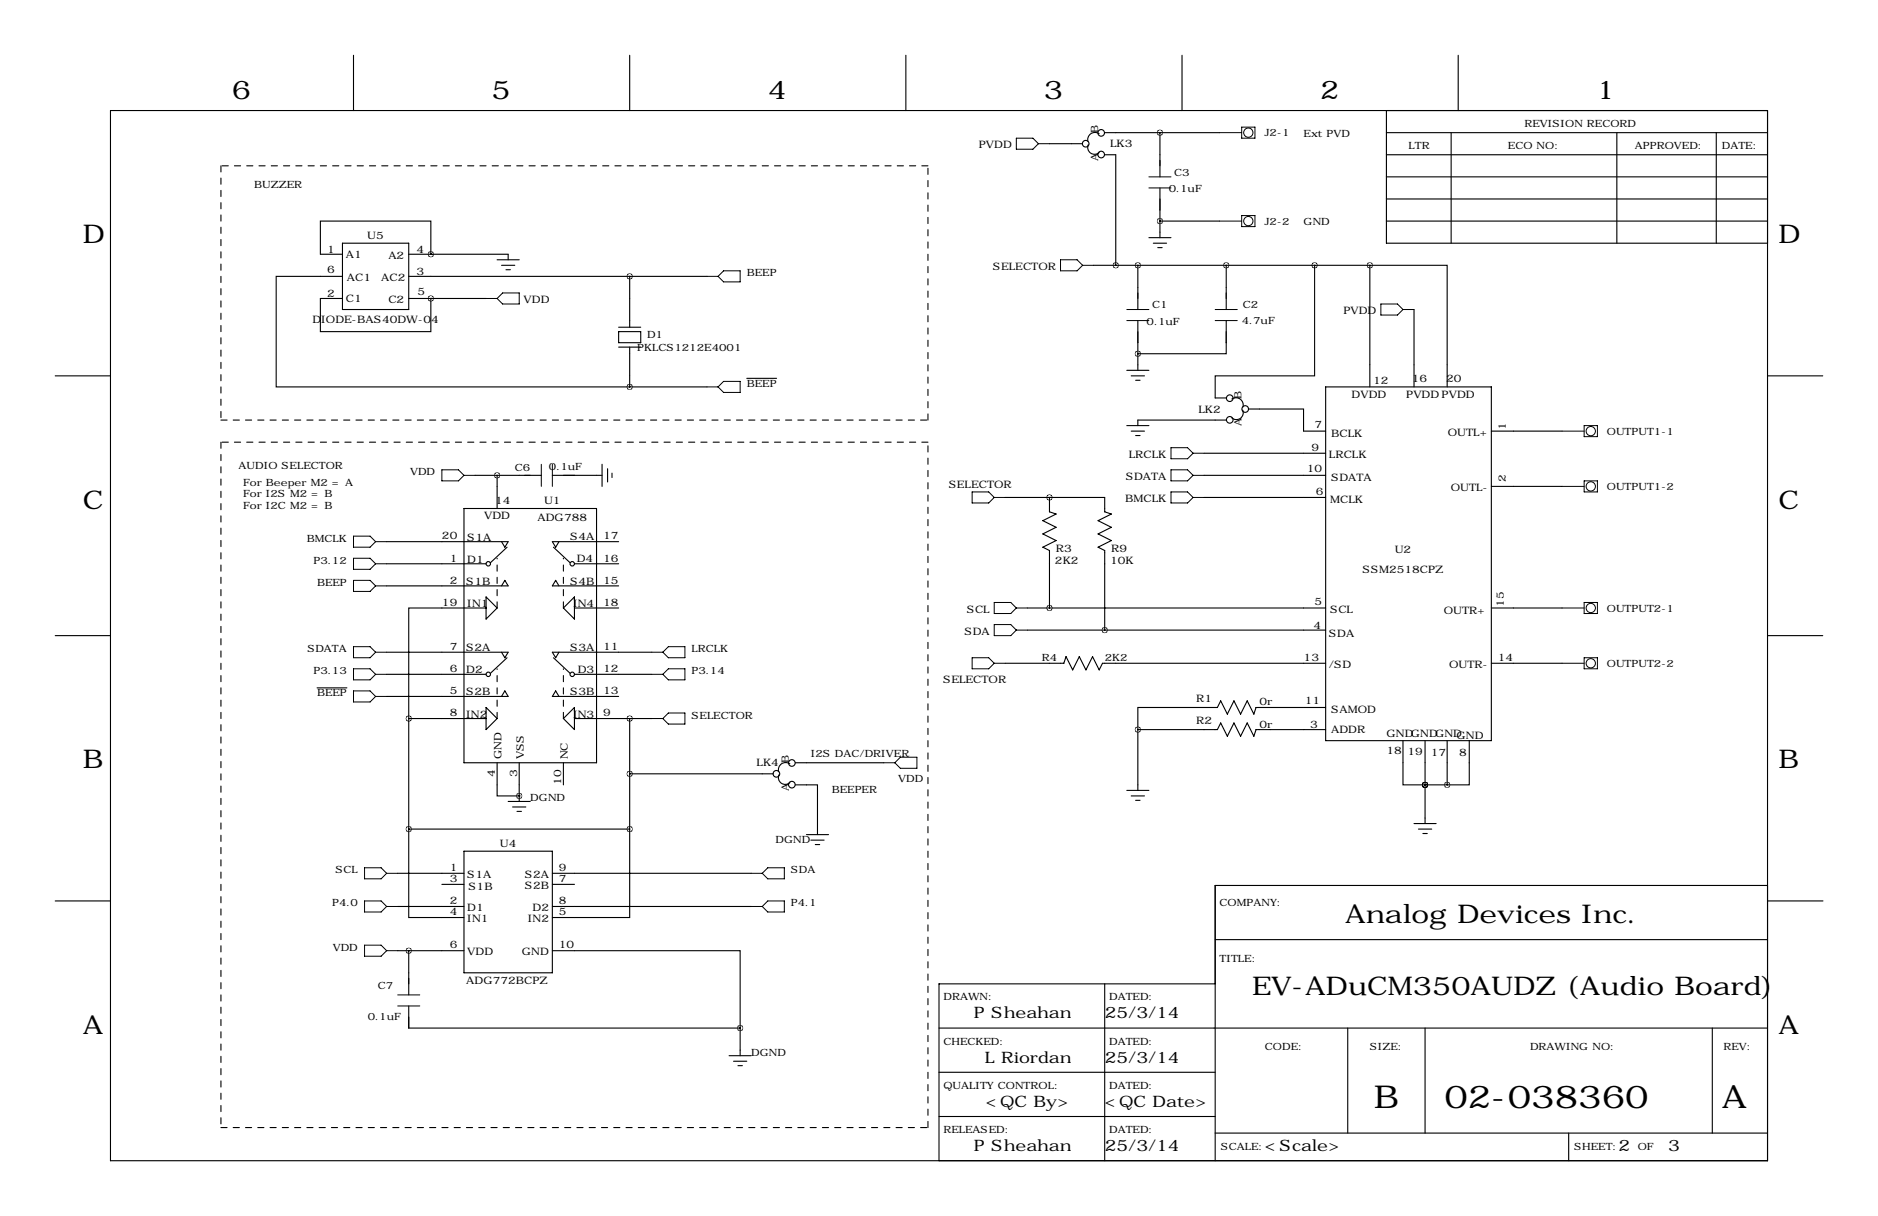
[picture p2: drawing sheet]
<svg xmlns="http://www.w3.org/2000/svg" width="432mm" height="279mm" viewBox="0 0 432 279" stroke-linecap="round" stroke-linejoin="round" font-family="sans-serif">
<g fill="none" stroke="#000" stroke-width=".25">
<path d="M81.3 12.7v12.7M144.8 12.7v12.7M208.3 12.7v12.7M271.8 12.7v12.7M335.3 12.7v12.7M25.4 25.4h381v241.3h-381zM241.3 33h7.6M250.2 33.3a1.57 1.57 0 0 0 .6 1.9 1.57 1.57 0 0 0 1.9-.2M252.7 30.7a1.68 1.68 0 0 0-1.9 0 1.68 1.68 0 0 0-.7 1.8M254 30.5h26.4M254 35.6h2.5v25.4M266.7 30.5v10.1"/>
<path d="M318.8 30.5h87.6M318.8 35.6h87.6M318.8 25.4v30.5h87.6M333.7 30.5v25.4M371.8 30.5v25.4M394.6 30.5v25.4M78.7 58.4h-5v-7.6h25.4v7.6M78.7 55.9h15.3v15.2h-15.3zM94 58.4h22.8v1.3M99.1 58.4h.1M114.3 59.7h5.1M264.2 54.6h5"/>
<path d="M265.2 55.9h3M266.2 56.9h1M266.7 50.8h13.7M266.7 43.2v11.4M318.8 45.7h87.6M318.8 50.8h87.6M318.8 40.6h87.6M78.7 68.6h-5v7.6h25.4v-7.6M78.7 63.5h-15.2v25.4h81.3M94 68.6h17.8M94 63.5h68.6M99.1 68.6h.1"/>
<path d="M115.3 61h3.1M116.3 62h1M142.2 76.2h5.1v2.5h-5.1zM142.2 75.2h5.1M142.2 79.8h5.1M144.8 63.5v11.7M144.8 79.8v9.1M251.5 61h63.5M261.6 61v10.1M261.6 73.7v11.4M281.9 73.7v7.6h-20.3M281.9 61v10.1"/>
<path d="M302.3 61v25.4h-22.9v5h2.5M315 61h17.7v27.9M315 61v27.9M325.1 71.1v17.8M12.7 86.4h12.7M144.8 88.9h17.8M171.7 86.9h6.9M259.1 85.1h5.1M259.1 97.8h5.1M260.1 86.4h3M260.1 99.1h3M261.1 87.4h1"/>
<path d="M281.9 96.5h-20.3v1.3M283.2 91.7a1.68 1.68 0 0 1 1.9 0 1.68 1.68 0 0 1 .7 1.8M285.7 94.2a1.57 1.57 0 0 1-.5 1.9 1.57 1.57 0 0 1-2-.1M287 94h12.7v5.1h5.1M304.8 88.9h38.1v81.3h-38.1zM342.9 99.1h16.3M406.4 86.4h12.7M106.7 116.8h30.5v58.5h-30.5zM109.2 109.2h15.3M114.3 109.2v7.6M127 109.2h11.4M138.4 106.7v5.1"/>
<path d="M139.7 107.7v3M140.7 108.7v1M231.1 114.3h22.9v3.3l1.5 .5-3 1.5 3 1.6-3 1.5 3 1.5-3 1.5 1.5 .8v18.3M241.3 114.3h.1M241.3 114.3v3.3l1.5 .5-3 1.5 3 1.6-3 1.5 3 1.5-3 1.5 1.5 .8v13.2M261.1 100.1h1M276.9 109.2h27.9M276.9 114.3h27.9M276.9 104.1h27.9M342.9 111.8h16.3M88.9 134.6h27.9l-.7-1.3-.8 1.3M88.9 124.5h27.9l-.7 1.2-.8-1.2"/>
<path d="M88.9 129.5h22.9M111.8 139.7h-17.8v25.4M111.8 137.2l2.5 2.5-2.5 2.5zM116.6 125.7l-3.8 3.6M127.3 125.7l3.8 3.6M128.5 124.5l-.7 1.2-.8-1.2h15.2M128.5 134.6l-.7-1.3-.8 1.3h15.2M132.1 129.5h10.1M132.1 139.7h10.1M132.1 137.2v5l-2.6-2.5zM236.2 139.7h68.6M342.9 139.7h16.3"/>
<path d="M12.7 146h12.7M72.9 158h6.9M88.9 149.9h27.9l-.7 1.2-.8-1.2M88.9 154.9h22.9M116.6 151.1l-3.8 3.6M127.3 151.1l3.8 3.6M128.5 149.9l-.7 1.2-.8-1.2h22.9M132.1 154.9h17.8M231.1 152.4h13.5l.5-1.5 1.5 3 1.6-3 1.5 3 1.5-3 1.5 3 .8-1.5h51.3M236.2 144.8h68.6M342.9 152.4h16.3M406.4 146h12.7"/>
<path d="M88.9 160h27.9l-.7-1.2-.8 1.2M94 165.1v25.4M94 165.1h17.8M111.8 162.6l2.5 2.5-2.5 2.5zM114.3 175.3v7.6h5.1M119.4 175.3v8.8M128.5 160l-.7-1.2-.8 1.2h15.2M129.5 175.3v5M132.1 165.1h17.8M132.1 162.6v5l-2.6-2.5zM144.8 165.1v25.4M144.8 177.8h33"/>
<path d="M179.1 178a1.57 1.57 0 0 0 .5 2 1.57 1.57 0 0 0 2-.2M181.6 175.5a1.68 1.68 0 0 0-1.9 0 1.68 1.68 0 0 0-.7 1.8M182.9 175.3h20.3M261.6 167.6v14M261.6 167.6h18.3l.8-1.5 1.5 3.1 1.5-3.1 1.5 3.1 1.6-3.1 1.5 3.1 .5-1.6h16M304.8 162.6h-16l-.5 1.5-1.5-3.1-1.6 3.1-1.5-3.1-1.5 3.1-1.5-3.1-.8 1.6h-18.3v5M322.6 170.2v10.1h5.1M327.7 170.2v19M332.7 170.2v10.1M337.8 170.2v10.1h-5.1M94 190.5v20.3h12.7M94 190.5h50.8"/>
<path d="M106.7 195.6h20.3v27.9h-20.3zM116.8 184.1h5.1M117.9 185.4h3M118.9 186.4h1M119.4 182.9h.1M144.8 190.5v20.3h-17.8M182.9 180.3h5.1v11.5M185.4 191.8h5.1M186.4 193h3.1M187.5 194.1h1M259.1 181.6h5.1M260.1 182.9h3"/>
<path d="M261.1 183.9h1M325.1 189.2h5.1M326.1 190.5h3.1M327.2 191.5h1M327.7 180.3h.1M327.7 180.3h5M12.7 207h12.7M91.4 218.4h15.3M91.4 208.3h15.3M91.4 200.7h15.3M94 218.4v10.2M101.6 203.2h5.1"/>
<path d="M127 218.4h43.2v17.8M127 203.2h5.1M127 208.3h45.7M127 200.7h45.7M279.4 215.9h127M406.4 203.5h-127v63.2M406.5 207h12.7M94 231.1v5.1h76.2M170.2 236.2v6.4M215.9 236.2h190.5M254 226.1v40.6M279.4 226.1h-63.5v40.6"/>
<path d="M309.9 236.2v24.1M327.7 236.2v24.1M393.7 236.2v24.1M167.6 242.6h5.1M168.7 243.8h3M169.7 244.9h1M215.9 246.4h63.5M215.9 256.5h63.5M279.4 260.3h127M360.7 260.3v6.4"/>
<circle cx="249.6" cy="33" r=".76"/>
<circle cx="253.2" cy="35.5" r=".76"/>
<circle cx="253.2" cy="30.5" r=".76"/>
<circle cx="282.8" cy="91.5" r=".76"/>
<circle cx="282.8" cy="96.5" r=".76"/>
<circle cx="286.3" cy="94" r=".76"/>
<circle cx="112.3" cy="129.5" r=".51"/>
<circle cx="131.6" cy="129.5" r=".51"/>
<circle cx="112.3" cy="154.9" r=".51"/>
<circle cx="131.6" cy="154.9" r=".51"/>
<circle cx="178.5" cy="177.8" r=".76"/>
<circle cx="182.1" cy="175.3" r=".76"/>
<circle cx="182.1" cy="180.3" r=".76"/>
</g>
<path d="M50.8 38.1v58.4M213.4 38.1h-162.6M50.8 96.5h162.6M213.4 96.5v-58.4M50.8 101.6v157.5M213.4 101.6h-162.6M114.3 139.7v-11.4M129.5 139.7v-11.4M114.3 165.1v-11.4M129.5 165.1v-11.4M50.8 259.1h162.6M213.4 259.1v-157.5" fill="none" stroke="#000" stroke-width=".25" stroke-dasharray="1.4 1.4"/>
<g fill="none" stroke="#000" stroke-width=".23">
<path d="M233.7 31.8h3.8l1.3 1.2-1.3 1.3h-3.8zM238.8 33h2.5M280.4 30.5h5.1M285.5 29.2h3v2.6h-3zM243.8 59.7h3.8l1.3 1.3-1.3 1.2h-3.8zM264.2 40.6h5M264.2 43.2h5M280.4 50.8h5.1M285.5 49.5h3v2.6h-3zM111.8 68.6h2.5M115.6 67.3h3.8v2.5h-3.8l-1.3-1.2zM162.6 63.5h2.5"/>
<path d="M165.1 63.5l1.3-1.3h3.8v2.6h-3.8zM248.9 61h2.6M259.1 71.1h5.1M259.1 73.7h5.1M279.4 71.1h5.1M279.4 73.7h5.1M317.5 69.8h3.8l1.3 1.3-1.3 1.3h-3.8zM322.6 71.1h2.5M162.6 88.9h2.5M165.1 88.9l1.3-1.3h3.8v2.6h-3.8zM359.2 99.1h5M364.2 97.8h3.1v2.5h-3.1z"/>
<path d="M101.6 107.9h3.8l1.3 1.3-1.3 1.3h-3.8zM106.7 109.2h2.5M124.5 106.7v5.1M127 106.7v5.1M223.5 113h3.8l1.3 1.3-1.3 1.3h-3.8zM228.6 114.3h2.5M269.2 107.9h3.8l1.3 1.3-1.3 1.3h-3.8zM269.2 113h3.8l1.3 1.3-1.3 1.3h-3.8zM269.2 102.9h3.8l1.3 1.2-1.3 1.3h-3.8zM274.3 109.2h2.6M274.3 114.3h2.6M274.3 104.1h2.6"/>
<path d="M359.2 111.8h5M364.2 110.5h3.1v2.5h-3.1zM81.3 128.3h3.8l1.3 1.2-1.3 1.3h-3.8zM81.3 123.2h3.8l1.3 1.3-1.3 1.2h-3.8zM81.3 133.3h3.8l1.3 1.3-1.3 1.3h-3.8zM86.4 129.5h2.5M86.4 124.5h2.5M86.4 134.6h2.5M228.6 138.4h3.8l1.3 1.3-1.3 1.3h-3.8zM233.7 139.7h2.5M359.2 139.7h5M364.2 138.4h3.1v2.6h-3.1z"/>
<path d="M81.3 148.6h3.8l1.3 1.3-1.3 1.2h-3.8zM81.3 153.7h3.8l1.3 1.2-1.3 1.3h-3.8zM81.3 158.8h3.8l1.3 1.2-1.3 1.3h-3.8zM86.4 154.9h2.5M86.4 149.9h2.5M149.9 154.9h2.5M149.9 149.9h2.5M152.4 149.9l1.3-1.3h3.8v2.5h-3.8zM152.4 154.9l1.3-1.2h3.8v2.5h-3.8zM223.5 151.1h3.8l1.3 1.3-1.3 1.3h-3.8zM228.6 152.4h2.5M228.6 143.5h3.8l1.3 1.3-1.3 1.2h-3.8z"/>
<path d="M233.7 144.8h2.5M359.2 152.4h5M364.2 151.1h3.1v2.6h-3.1zM86.4 160h2.5M149.9 165.1h2.5M152.4 165.1l1.3-1.3h3.8v2.6h-3.8zM203.2 175.3h2.5M207 174h3.8v2.5h-3.8l-1.3-1.2zM83.8 199.4h3.8l1.3 1.3-1.3 1.2h-3.8zM83.8 207h3.8l1.3 1.3-1.3 1.2h-3.8zM83.8 217.2h3.8l1.3 1.2-1.3 1.3h-3.8zM88.9 208.3h2.5"/>
<path d="M88.9 200.7h2.5M88.9 218.4h2.5M172.7 208.3h2.6M172.7 200.7h2.6M175.3 208.3l1.2-1.3h3.8v2.5h-3.8zM175.3 200.7l1.2-1.3h3.8v2.5h-3.8zM91.4 228.6h5.1M91.4 231.1h5.1"/>
<circle cx="287" cy="30.5" r="1.07"/>
<circle cx="287" cy="50.8" r="1.07"/>
<circle cx="365.8" cy="99.1" r="1.07"/>
<circle cx="365.8" cy="111.8" r="1.07"/>
<circle cx="365.8" cy="139.7" r="1.07"/>
<circle cx="365.8" cy="152.4" r="1.07"/>
</g>
<path d="M99 68.6a.05 .05 0 0 0 .1 0 .05 .05 0 0 0-.1 0zM144.7 63.5a.05 .05 0 0 0 .1 0 .05 .05 0 0 0-.1 0zM144.7 88.9a.05 .05 0 0 0 .1 0 .05 .05 0 0 0-.1 0zM93.9 165.1a.05 .05 0 0 0 .1 0 .05 .05 0 0 0-.1 0zM144.7 165.1a.05 .05 0 0 0 .1 0 .05 .05 0 0 0-.1 0zM93.9 218.4a.05 .05 0 0 0 .1 0 .05 .05 0 0 0-.1 0zM170.1 236.2a.05 .05 0 0 0 .1 0 .05 .05 0 0 0-.1 0zM93.9 190.5a.05 .05 0 0 0 .1 0 .05 .05 0 0 0-.1 0zM144.7 190.5a.05 .05 0 0 0 .1 0 .05 .05 0 0 0-.1 0zM144.7 177.8a.05 .05 0 0 0 .1 0 .05 .05 0 0 0-.1 0zM119.3 182.9a.05 .05 0 0 0 .1 0 .05 .05 0 0 0-.1 0zM314.9 61a.05 .05 0 0 0 .1 0 .05 .05 0 0 0-.1 0zM327.6 180.3a.05 .05 0 0 0 .1 0 .05 .05 0 0 0-.1 0zM332.7 180.3a.05 .05 0 0 0 .1 0 .05 .05 0 0 0-.1 0zM327.6 180.3a.05 .05 0 0 0 .1 0 .05 .05 0 0 0-.1 0zM261.6 61a.05 .05 0 0 0 .1 0 .05 .05 0 0 0-.1 0zM261.6 81.3a.05 .05 0 0 0 .1 0 .05 .05 0 0 0-.1 0zM302.2 61a.05 .05 0 0 0 .1 0 .05 .05 0 0 0-.1 0zM261.6 167.6a.05 .05 0 0 0 .1 0 .05 .05 0 0 0-.1 0zM281.9 61a.05 .05 0 0 0 .1 0 .05 .05 0 0 0-.1 0zM99 58.4a.05 .05 0 0 0 .1 0 .05 .05 0 0 0-.1 0zM256.5 61a.05 .05 0 0 0 .1 0 .05 .05 0 0 0-.1 0z" fill="#000" stroke="#000" stroke-width="1.3"/>
<g font-size="7.3">
<text x="315.9" y="254.6">B</text>
<text x="332.1" y="254.6">02-038360</text>
<text x="395.9" y="254.6">A</text>
</g>
<g font-size="5.9">
<text x="53.3" y="22.9">6</text>
<text x="113" y="22.9">5</text>
<text x="176.5" y="22.9">4</text>
<text x="240" y="22.9">3</text>
<text x="303.5" y="22.9">2</text>
<text x="367" y="22.9">1</text>
<text x="19" y="55.9">D</text>
<text x="408.9" y="55.9">D</text>
<text x="19" y="116.8">C</text>
<text x="408.9" y="116.8">C</text>
<text x="19" y="176.5">B</text>
<text x="408.9" y="176.5">B</text>
<text x="309.3" y="212.1">Analog Devices Inc.</text>
<text x="287.9" y="228.7">EV-ADuCM350AUDZ (Audio Board)</text>
<text x="19" y="237.5">A</text>
<text x="408.9" y="237.5">A</text>
</g>
<g font-size="3.6">
<text x="223.9" y="234">P Sheahan</text>
<text x="254" y="234">25/3/14</text>
<text x="226.4" y="244.2">L Riordan</text>
<text x="254" y="244.2">25/3/14</text>
<text x="226.6" y="254.3">&lt;QC By&gt;</text>
<text x="254" y="254.3">&lt;QC Date&gt;</text>
<text x="223.9" y="264.5">P Sheahan</text>
<text x="254" y="264.5">25/3/14</text>
<text x="290.8" y="264.5">&lt;Scale&gt;</text>
<text x="372.1" y="264.5">2</text>
<text x="383.5" y="264.5">3</text>
</g>
<g font-size="2.4">
<text x="225.1" y="34.1">PVDD</text>
<text x="255.2" y="33.8">LK3</text>
<text x="75.2" y="58.1">1</text>
<text x="79.5" y="59.2">A1</text>
<text x="84.5" y="54.9">U5</text>
<text x="89.3" y="59.5">A2</text>
<text x="95.8" y="58.1">4</text>
<text x="75.2" y="62.7">6</text>
<text x="79.8" y="64.5">AC1</text>
<text x="87.6" y="64.5">AC2</text>
<text x="95.8" y="63.1">3</text>
<text x="228.3" y="62">SELECTOR</text>
<text x="75.2" y="68.2">2</text>
<text x="79.5" y="69.4">C1</text>
<text x="89.3" y="69.6">C2</text>
<text x="96" y="67.8">5</text>
<text x="120.4" y="69.6">VDD</text>
<text x="71.8" y="74.2">DIODE-BAS40DW-04</text>
<text x="308.9" y="72.2">PVDD</text>
<text x="315.7" y="88.1">12</text>
<text x="324.6" y="87.9">16</text>
<text x="332.5" y="87.9">20</text>
<text x="275.5" y="94.8">LK2</text>
<text x="310.8" y="91.5">DVDD</text>
<text x="323.3" y="91.5">PVDD PVDD</text>
<text x="302.3" y="98.3">7</text>
<text x="306.1" y="100.4">BCLK</text>
<text x="332.9" y="100.1">OUTL+</text>
<text x="346.2" y="98.8" transform="rotate(-90 346.2 98.8)">1</text>
<text x="259.5" y="105.2">LRCLK</text>
<text x="301.5" y="103.6">9</text>
<text x="305.6" y="105.2">LRCLK</text>
<text x="218.1" y="112">SELECTOR</text>
<text x="258.9" y="110.3">SDATA</text>
<text x="300.5" y="108.5">10</text>
<text x="302.5" y="113.8">6</text>
<text x="306.1" y="110.5">SDATA</text>
<text x="333.6" y="112.8">OUTL-</text>
<text x="346.2" y="110.7" transform="rotate(-90 346.2 110.7)">2</text>
<text x="111.3" y="119.1">VDD</text>
<text x="113.8" y="115.8">14</text>
<text x="123.6" y="119.7">ADG788</text>
<text x="125.1" y="115.8">U1</text>
<text x="258.7" y="115.3">BMCLK</text>
<text x="305.8" y="115.6">MCLK</text>
<text x="101.6" y="124">20</text>
<text x="107.4" y="124.2">S1A</text>
<text x="131.1" y="124">S4A</text>
<text x="138.7" y="124">17</text>
<text x="103.4" y="129">1</text>
<text x="107.4" y="129.3">D1</text>
<text x="132.6" y="129.1">D4</text>
<text x="138.7" y="129">16</text>
<text x="242.6" y="129.6">2K2</text>
<text x="242.8" y="126.8">R3</text>
<text x="255.3" y="129.6">10K</text>
<text x="255.5" y="126.8">R9</text>
<text x="313.3" y="131.6">SSM2518CPZ</text>
<text x="320.7" y="127">U2</text>
<text x="103.4" y="134.1">2</text>
<text x="107.2" y="134.4">S1B</text>
<text x="131.1" y="134.4">S4B</text>
<text x="138.7" y="134.1">15</text>
<text x="101.6" y="139.2">19</text>
<text x="107.4" y="139.5">IN1</text>
<text x="131.8" y="139.5">IN4</text>
<text x="138.7" y="139.2">18</text>
<text x="222.3" y="140.7">SCL</text>
<text x="302.3" y="138.9">5</text>
<text x="305.8" y="140.7">SCL</text>
<text x="332" y="141">OUTR+</text>
<text x="345.7" y="139.4" transform="rotate(-90 345.7 139.4)">15</text>
<text x="103.4" y="149.4">7</text>
<text x="107.2" y="149.6">S2A</text>
<text x="131.1" y="149.6">S3A</text>
<text x="138.7" y="149.4">11</text>
<text x="221.7" y="145.8">SDA</text>
<text x="302" y="144.5">4</text>
<text x="305.6" y="146.3">SDA</text>
<text x="103.4" y="154.4">6</text>
<text x="107.2" y="154.7">D2</text>
<text x="132.8" y="154.7">D3</text>
<text x="138.7" y="154.4">12</text>
<text x="299.7" y="151.9">13</text>
<text x="305.6" y="153.4">/SD</text>
<text x="333.2" y="153.4">OUTR-</text>
<text x="344.4" y="151.9">14</text>
<text x="103.4" y="159.5">5</text>
<text x="107.2" y="159.8">S2B</text>
<text x="131.1" y="159.8">S3B</text>
<text x="138.7" y="159.5">13</text>
<text x="216.9" y="157">SELECTOR</text>
<text x="275" y="161.3">R1</text>
<text x="300" y="161.8">11</text>
<text x="103.4" y="164.6">8</text>
<text x="107.2" y="164.9">IN2</text>
<text x="131.8" y="164.9">IN3</text>
<text x="138.7" y="164.6">9</text>
<text x="275" y="166.4">R2</text>
<text x="289.6" y="167.2">0r</text>
<text x="289.6" y="162.1">0r</text>
<text x="301.3" y="167.2">3</text>
<text x="306.1" y="163.9">SAMOD</text>
<text x="306.1" y="168.4">ADDR</text>
<text x="318.8" y="169.4">GNDGNDGND</text>
<text x="318.8" y="173.3">18</text>
<text x="323.6" y="173.5">19</text>
<text x="329" y="173.8">17</text>
<text x="334.9" y="169.7">GND</text>
<text x="335.5" y="173.8">8</text>
<text x="113.8" y="178.6" transform="rotate(-90 113.8 178.6)">4</text>
<text x="115.3" y="174.5" transform="rotate(-90 115.3 174.5)">GND</text>
<text x="118.9" y="178.6" transform="rotate(-90 118.9 178.6)">3</text>
<text x="120.4" y="174.5" transform="rotate(-90 120.4 174.5)">VSS</text>
<text x="130.6" y="174.5" transform="rotate(-90 130.6 174.5)">NC</text>
<text x="173.9" y="176.1">LK4</text>
<text x="129" y="180.3" transform="rotate(-90 129 180.3)">10</text>
<text x="114.9" y="194.6">U4</text>
<text x="103.4" y="202.7">3</text>
<text x="103.4" y="200.2">1</text>
<text x="107.4" y="201.7">S1A</text>
<text x="120.7" y="201.7">S2A</text>
<text x="128.5" y="202.7">7</text>
<text x="128.5" y="200.2">9</text>
<text x="103.4" y="207.8">2</text>
<text x="107.4" y="209.3">D1</text>
<text x="107.7" y="204.5">S1B</text>
<text x="120.7" y="204.2">S2B</text>
<text x="122.4" y="209.3">D2</text>
<text x="128.5" y="207.8">8</text>
<text x="103.4" y="210.3">4</text>
<text x="107.4" y="211.9">IN1</text>
<text x="121.3" y="211.9">IN2</text>
<text x="128.5" y="210.3">5</text>
<text x="103.4" y="217.9">6</text>
<text x="107.4" y="219.5">VDD</text>
<text x="120" y="219.5">GND</text>
<text x="128.5" y="217.9">10</text>
<text x="107.2" y="226.1">ADG772BCPZ</text>
</g>
<g font-size="2.3">
<text x="350.5" y="29.2">REVISION RECORD</text>
<text x="252.5" y="30.6" transform="rotate(-90 252.5 30.6)">B</text>
<text x="290.7" y="31.3">J2-1</text>
<text x="299.7" y="31.5">Ext PVD</text>
<text x="323.8" y="34.3">LTR</text>
<text x="346.7" y="34.3">ECO NO:</text>
<text x="375.9" y="34.3">APPROVED:</text>
<text x="395.9" y="34.3">DATE:</text>
<text x="252.5" y="37" transform="rotate(-90 252.5 37)">A</text>
<text x="270" y="40.4">C3</text>
<text x="58.4" y="43.2">BUZZER</text>
<text x="268.7" y="44.2">0.1uF</text>
<text x="290.7" y="51.7">J2-2</text>
<text x="299.7" y="51.8">GND</text>
<text x="171.7" y="63.5">BEEP</text>
<text x="264.9" y="70.9">C1</text>
<text x="285.7" y="70.9">C2</text>
<text x="148.8" y="77.7">D1</text>
<text x="263.6" y="74.7">0.1uF</text>
<text x="285.5" y="74.4">4.7uF</text>
<text x="146.5" y="80.8">PKLCS1212E4001</text>
<text x="171.7" y="88.9">BEEP</text>
<text x="285.5" y="91.6" transform="rotate(-90 285.5 91.6)">B</text>
<text x="285.5" y="98" transform="rotate(-90 285.5 98)">A</text>
<text x="369.5" y="99.9">OUTPUT1-1</text>
<text x="54.9" y="107.7">AUDIO SELECTOR</text>
<text x="126.2" y="107.9">0.1uF</text>
<text x="55.9" y="111.8">For Beeper M2 = A</text>
<text x="94.3" y="109.2">VDD</text>
<text x="118.4" y="108.2">C6</text>
<text x="369.5" y="112.6">OUTPUT1-2</text>
<text x="55.9" y="114.3">For I2S M2 = B</text>
<text x="55.9" y="116.8">For I2C M2 = B</text>
<text x="70.5" y="124.5">BMCLK</text>
<text x="72.1" y="129.5">P3.12</text>
<text x="72.9" y="134.6">BEEP</text>
<text x="369.5" y="140.6">OUTPUT2-1</text>
<text x="70.7" y="149.9">SDATA</text>
<text x="159" y="149.9">LRCLK</text>
<text x="72.1" y="154.9">P3.13</text>
<text x="159" y="154.9">P3.14</text>
<text x="239.5" y="151.9">R4</text>
<text x="254" y="151.9">2K2</text>
<text x="369.5" y="153.3">OUTPUT2-2</text>
<text x="72.9" y="160">BEEP</text>
<text x="159" y="165.1">SELECTOR</text>
<text x="186.4" y="174">I2S DAC/DRIVER</text>
<text x="181.3" y="175.4" transform="rotate(-90 181.3 175.4)">B</text>
<text x="206.5" y="179.6">VDD</text>
<text x="121.9" y="184.1">DGND</text>
<text x="181.3" y="181.8" transform="rotate(-90 181.3 181.8)">A</text>
<text x="191.3" y="182.1">BEEPER</text>
<text x="178.3" y="193.8">DGND</text>
<text x="77.2" y="200.7">SCL</text>
<text x="181.9" y="200.7">SDA</text>
<text x="76.4" y="208.3">P4.0</text>
<text x="181.9" y="208.3">P4.1</text>
<text x="280.4" y="208.3">COMPANY:</text>
<text x="76.5" y="218.4">VDD</text>
<text x="280.4" y="221">TITLE:</text>
<text x="86.9" y="227.3">C7</text>
<text x="216.9" y="229.9">DRAWN:</text>
<text x="255" y="229.9">DATED:</text>
<text x="84.6" y="234.4">0.1uF</text>
<text x="172.7" y="242.6">DGND</text>
<text x="216.9" y="240">CHECKED:</text>
<text x="255" y="240">DATED:</text>
<text x="290.8" y="241.3">CODE:</text>
<text x="315" y="241.3">SIZE:</text>
<text x="351.8" y="241.3">DRAWING NO:</text>
<text x="396.2" y="241.3">REV:</text>
<text x="216.9" y="250.2">QUALITY CONTROL:</text>
<text x="255" y="250.2">DATED:</text>
<text x="216.9" y="260.3">RELEASED:</text>
<text x="255" y="260.3">DATED:</text>
<text x="280.7" y="264.2">SCALE:</text>
<text x="361.9" y="264.2">SHEET:</text>
<text x="376.6" y="264.2">OF</text>
</g>
</svg>
